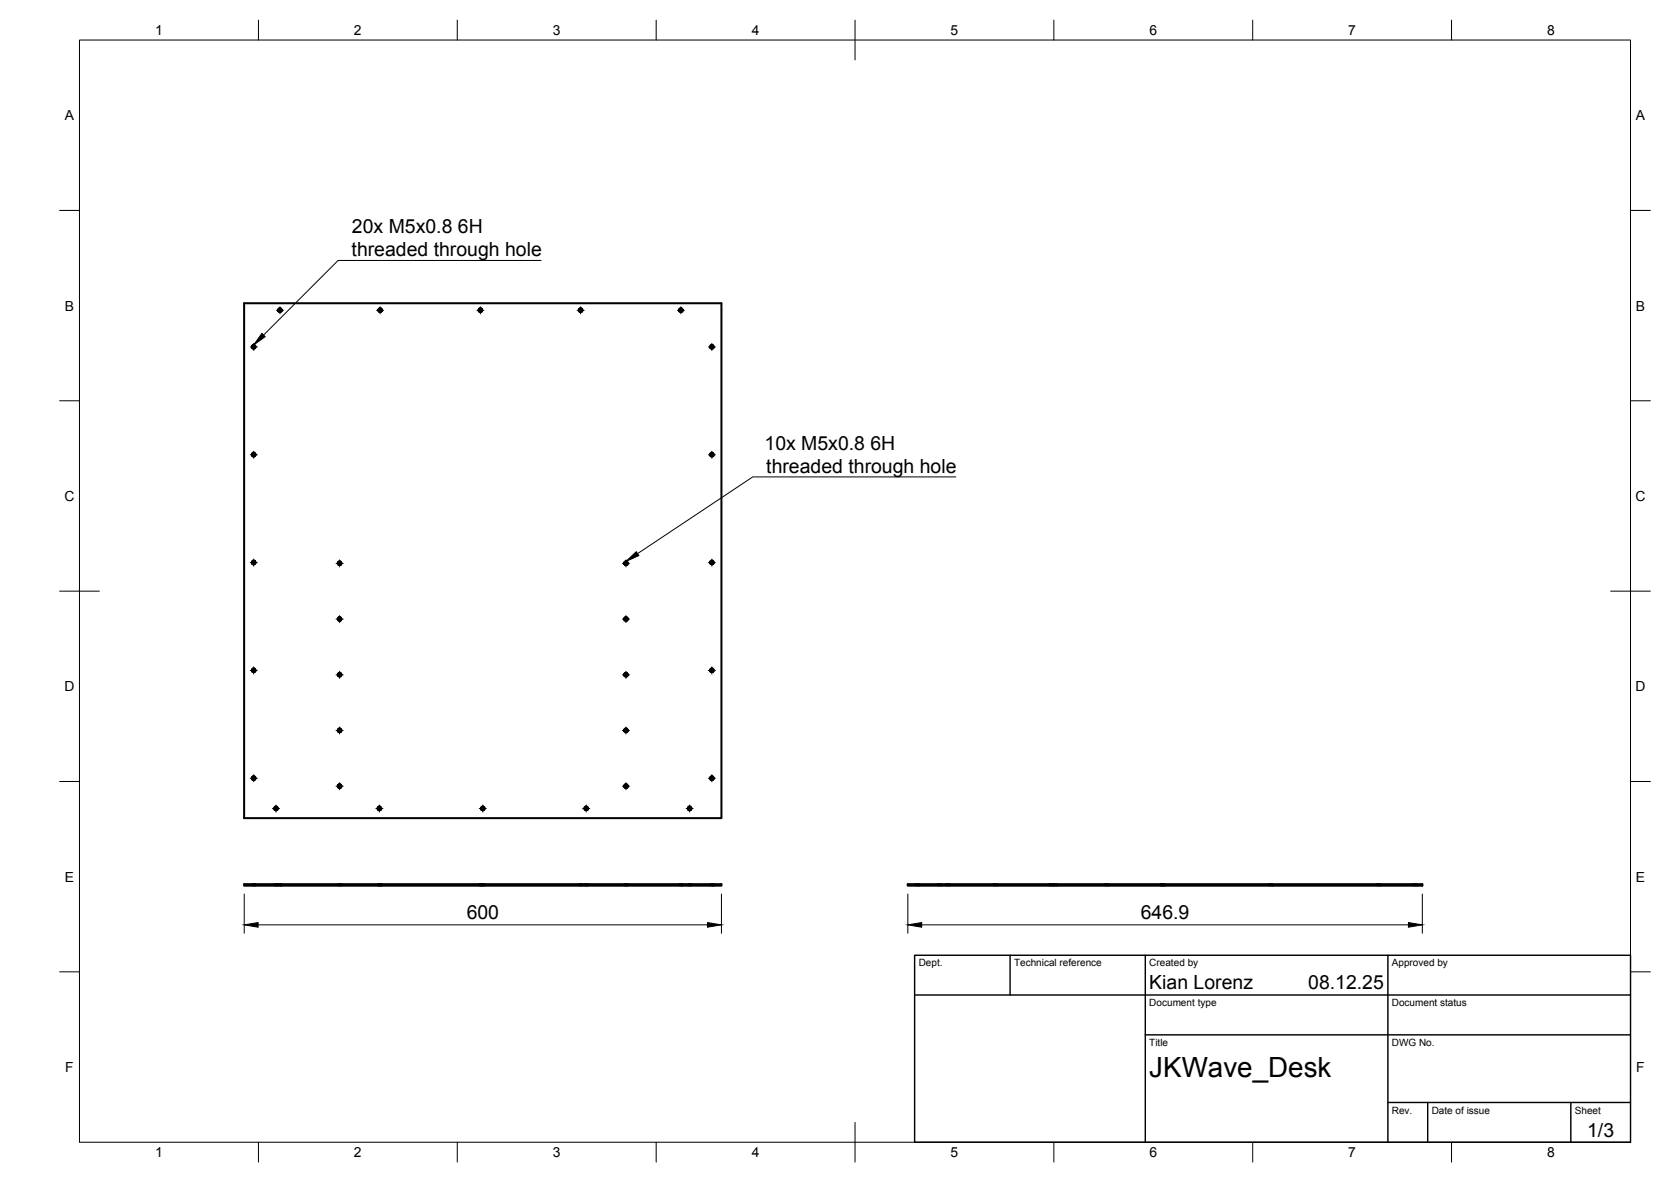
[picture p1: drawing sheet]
<svg xmlns="http://www.w3.org/2000/svg" width="420mm" height="297mm" viewBox="0 0 420 297" stroke-linecap="round" stroke-linejoin="round" font-family="sans-serif">
<!-- layer: Visible -->
<g fill="none" stroke="#000" stroke-width=".51">
<path d="M61.4 76.2h120v129.4h-120zM70.1 78.3l.3 .1 .3-.1M70.3 77.5a.45 .45 0 0 0-.2 .8 .43 .43 0 0 1 0-.6 .43 .43 0 0 1 .6 0 .43 .43 0 0 1 0 .6 .48 .48 0 0 0-.2-.8M70.3 77.5h.2M95.3 78.3l.3 .1 .3-.1M95.5 77.5a.45 .45 0 0 0-.2 .8 .42 .42 0 0 1 0-.6 .42 .42 0 0 1 .6 0 .42 .42 0 0 1 0 .6 .45 .45 0 0 0-.2-.8M95.5 77.5h.2M120.5 78.3l.3 .1 .3-.1M120.6 77.5a.48 .48 0 0 0-.1 .8 .43 .43 0 0 1 0-.6 .43 .43 0 0 1 .6 0 .43 .43 0 0 1 0 .6 .48 .48 0 0 0-.2-.8M120.7 77.5h.2M145.7 78.3l.3 .1 .3-.1M145.9 77.5a.45 .45 0 0 0-.2 .8 .43 .43 0 0 1 0-.6 .43 .43 0 0 1 .6 0 .43 .43 0 0 1 0 .6 .48 .48 0 0 0-.2-.8"/>
<path d="M145.9 77.5h.2M170.9 78.3l.3 .1 .3-.1M171.1 77.5a.45 .45 0 0 0-.2 .8 .42 .42 0 0 1 0-.6 .42 .42 0 0 1 .6 0 .42 .42 0 0 1 0 .6 .45 .45 0 0 0-.2-.8M171.1 77.5h.2M63.5 87.5l.3 .1 .3-.1M63.5 86.8a.46 .46 0 0 1 .6 0 .46 .46 0 0 1 0 .7 .43 .43 0 0 0 0-.6 .43 .43 0 0 0-.6 0 .43 .43 0 0 0 0 .6l-.2-.3zM178.7 87.5l.3 .1 .3-.1M178.9 86.7a.49 .49 0 0 0-.2 .8 .43 .43 0 0 1 0-.6 .43 .43 0 0 1 .6 0 .43 .43 0 0 1 0 .6M178.9 86.7a.48 .48 0 0 1 .5 .2 .48 .48 0 0 1-.1 .6M63.5 114.6l.3 .1 .3-.1M63.5 113.8a.46 .46 0 0 1 .6 .2 .46 .46 0 0 1 0 .6 .43 .43 0 0 0 0-.6 .43 .43 0 0 0-.6 0 .43 .43 0 0 0 0 .6l-.2-.4zM178.7 114.6l.3 .1 .3-.1"/>
<path d="M178.9 113.8a.48 .48 0 0 0-.2 .8 .43 .43 0 0 1 0-.6 .43 .43 0 0 1 .6 0 .43 .43 0 0 1 0 .6M178.9 113.8a.48 .48 0 0 1 .5 .2 .48 .48 0 0 1-.1 .6M63.5 141.7l.3 .1 .3-.1M63.5 141a.46 .46 0 0 1 .6 0 .46 .46 0 0 1 0 .7 .43 .43 0 0 0 0-.6 .43 .43 0 0 0-.6 0 .43 .43 0 0 0 0 .6l-.2-.3zM85.1 155.9l.3 .1 .3-.1M85.1 141.9l.3 .1 .3-.1M85.3 141.1a.45 .45 0 0 0-.2 .8 .42 .42 0 0 1 0-.6 .42 .42 0 0 1 .6 0 .42 .42 0 0 1 0 .6 .45 .45 0 0 0-.2-.8M85.3 141.1h.2M85.5 155.1a.46 .46 0 0 0-.5 .2 .46 .46 0 0 0 .1 .6 .41 .41 0 0 1 0-.6 .41 .41 0 0 1 .6 0 .41 .41 0 0 1 0 .6 .45 .45 0 0 0-.2-.8M157.1 155.2a.46 .46 0 0 1 .6 0 .46 .46 0 0 1 0 .7 .41 .41 0 0 0 0-.6 .41 .41 0 0 0-.6 0 .41 .41 0 0 0 0 .6l-.2-.4zM157.1 155.9l.3 .1 .3-.1M157.1 141.9l.3 .1 .3-.1"/>
<path d="M157.3 141.1a.45 .45 0 0 0-.2 .8 .42 .42 0 0 1 0-.6 .42 .42 0 0 1 .6 0 .42 .42 0 0 1 0 .6M157.3 141.1h.2M157.5 141.1a.45 .45 0 0 1 .2 .8M178.7 141.7l.3 .1 .3-.1M178.9 140.9a.49 .49 0 0 0-.2 .8 .43 .43 0 0 1 0-.6 .43 .43 0 0 1 .6 0 .43 .43 0 0 1 0 .6M178.9 140.9a.48 .48 0 0 1 .5 .2 .48 .48 0 0 1-.1 .6M63.5 168.8l.3 .1 .3-.1M63.6 168a.47 .47 0 0 0-.1 .8 .43 .43 0 0 1 0-.6 .43 .43 0 0 1 .6 0 .43 .43 0 0 1 0 .6 .47 .47 0 0 0-.2-.8M63.7 168h.2M85.1 169.9l.3 .1 .3-.1M85.5 169.1a.47 .47 0 0 0-.5 .2 .47 .47 0 0 0 .1 .6 .42 .42 0 0 1 0-.6 .42 .42 0 0 1 .6 0 .42 .42 0 0 1 0 .6 .45 .45 0 0 0-.2-.8M157.1 169.2a.46 .46 0 0 1 .6 0 .46 .46 0 0 1 0 .7 .42 .42 0 0 0 0-.6 .42 .42 0 0 0-.6 0 .42 .42 0 0 0 0 .6l-.2-.3z"/>
<path d="M157.1 169.9l.3 .1 .3-.1M178.7 168.8l.3 .1 .3-.1M178.9 168a.47 .47 0 0 0-.2 .8 .43 .43 0 0 1 0-.6 .43 .43 0 0 1 .6 0 .43 .43 0 0 1 0 .6M178.9 168h.3M179.1 168a.47 .47 0 0 1 .2 .8M63.5 195.9l.3 .1 .3-.1M63.6 195.1a.48 .48 0 0 0-.1 .8 .43 .43 0 0 1 0-.6 .43 .43 0 0 1 .6 0 .43 .43 0 0 1 0 .6 .48 .48 0 0 0-.2-.8M63.7 195.1h.2M85.1 183.9l.3 .1 .3-.1M85.1 197.9l.3 .1 .3-.1M85.3 197.1a.45 .45 0 0 0-.2 .8 .42 .42 0 0 1 0-.6 .42 .42 0 0 1 .6 0 .42 .42 0 0 1 0 .6 .45 .45 0 0 0-.2-.8M85.3 183.1a.45 .45 0 0 0-.2 .8 .42 .42 0 0 1 0-.6 .42 .42 0 0 1 .6 0 .42 .42 0 0 1 0 .6 .45 .45 0 0 0-.2-.8"/>
<path d="M85.3 197.1h.2M85.3 183.1h.2M157.1 183.9l.3 .1 .3-.1M157.1 197.9l.3 .1 .3-.1M157.3 183.1a.45 .45 0 0 0-.2 .8 .42 .42 0 0 1 0-.6 .42 .42 0 0 1 .6 0 .42 .42 0 0 1 0 .6M157.3 197.1a.45 .45 0 0 0-.2 .8 .42 .42 0 0 1 0-.6 .42 .42 0 0 1 .6 0 .42 .42 0 0 1 0 .6M157.3 183.1h.2M157.3 197.1h.2M157.5 183.1a.45 .45 0 0 1 .2 .8M157.5 197.1a.45 .45 0 0 1 .2 .8M178.7 195.9l.3 .1 .3-.1M178.9 195.1a.48 .48 0 0 0-.2 .8 .43 .43 0 0 1 0-.6 .43 .43 0 0 1 .6 0 .43 .43 0 0 1 0 .6"/>
<path d="M178.9 195.1h.3M179.1 195.1a.48 .48 0 0 1 .2 .8M69.1 203.5l.3 .1 .3-.1M69.1 203.5a.46 .46 0 0 1 0-.7 .46 .46 0 0 1 .6 0 .46 .46 0 0 1 0 .7M69.1 203.5a.41 .41 0 0 1 0-.6 .41 .41 0 0 1 .6 0 .41 .41 0 0 1 0 .6M95.1 203.5l.3 .1 .3-.1M95.2 202.7a.48 .48 0 0 0-.1 .8 .42 .42 0 0 1 0-.6 .42 .42 0 0 1 .6 0 .42 .42 0 0 1 0 .6M95.3 202.7a.47 .47 0 0 1 .5 .2 .47 .47 0 0 1-.1 .6M121.1 202.8a.46 .46 0 0 1 .6 0 .46 .46 0 0 1 0 .7 .41 .41 0 0 0 0-.6 .41 .41 0 0 0-.6 0 .41 .41 0 0 0 0 .6l-.2-.4zM121.1 203.5l.3 .1 .3-.1M147.1 203.5l.3 .1 .3-.1M147.1 203.5a.46 .46 0 0 1 0-.7 .46 .46 0 0 1 .6 0 .46 .46 0 0 1 0 .7"/>
<path d="M147.1 203.5a.42 .42 0 0 1 0-.6 .42 .42 0 0 1 .6 0 .42 .42 0 0 1 0 .6M173.1 203.5l.3 .1 .3-.1M173.1 203.5a.41 .41 0 0 1 0-.6 .41 .41 0 0 1 .6 0 .41 .41 0 0 1 0 .6M173.5 202.7a.45 .45 0 0 1 .2 .8M173.5 202.7a.46 .46 0 0 0-.5 .2 .46 .46 0 0 0 .1 .6M61.4 222.2h120v.4h-120zM228.2 222.2h129.4v.4h-129.4z"/>
</g>
<!-- layer: Hidden -->
<g fill="none" stroke="#000" stroke-width=".25">
<path d="M70.1 77.7l-.2 .5 .4 .3M70.3 77.5l-.4 .5 .4 .5 .6-.3-.1-.4-.3-.3M70.7 77.7l.1 .4-.3 .4M95.3 77.7l-.2 .4 .4 .4M95.5 77.5l-.3 .2-.1 .4 .4 .4 .4-.1 .2-.3-.1-.4-.3-.2M95.9 77.7l.1 .5-.3 .3M120.5 77.7l-.2 .4 .3 .4M120.6 77.5l-.3 .5 .4 .5 .4-.1 .2-.2-.1-.5-.3-.2M121.1 77.7l.1 .4-.3 .4M145.7 77.7l-.2 .5 .4 .3M145.9 77.5l-.4 .5 .4 .5 .6-.3v-.4l-.4-.3M146.3 77.7l.2 .4-.4 .4"/>
<path d="M170.9 77.7l-.2 .4 .4 .4M171.1 77.5l-.3 .2-.1 .4 .4 .4 .4-.1 .2-.3-.1-.4-.3-.2M171.5 77.7l.2 .4-.4 .4M63.5 86.9l-.2 .4 .3 .4M63.9 86.7l.4 .5-.4 .5-.4-.1-.2-.3 .1-.4 .2-.2M64.1 86.9l.1 .4-.3 .4M178.7 86.9l-.2 .4 .4 .4M179.1 86.7l.4 .5-.4 .5-.4-.1-.2-.4 .4-.5M179.3 86.9l.1 .5-.3 .3M63.5 114l-.2 .4 .3 .4M63.6 113.8l-.3 .5 .3 .5 .7-.3v-.4l-.4-.3M64.1 114l.1 .4-.3 .4"/>
<path d="M178.7 114l-.2 .4 .4 .4M178.9 113.8l-.4 .5 .4 .5 .6-.3v-.4l-.4-.3M179.3 114l.2 .4-.4 .4M63.5 141.1l-.2 .4 .3 .4M63.6 140.9l-.2 .2-.1 .4 .4 .4 .4-.1 .2-.4-.4-.5M64.1 141.1l.1 .4-.3 .4M85.1 155.3l-.2 .5 .4 .3M85.1 141.3l-.2 .5 .4 .3M85.3 155.1l-.3 .2-.1 .4 .4 .4 .6-.4-.1-.4-.3-.2M85.3 141.1l-.3 .2-.1 .4 .4 .4 .4-.1 .2-.3-.1-.4-.3-.2M85.7 155.3l.2 .4-.4 .4M85.7 141.3l.2 .4-.4 .4"/>
<path d="M157.1 155.3l-.2 .4 .4 .4M157.1 141.3l-.2 .4 .4 .4M157.3 141.1l-.3 .2-.1 .4 .4 .4 .4-.1 .2-.3-.1-.4-.3-.2M157.3 155.1l-.3 .2-.1 .4 .5 .4 .5-.4-.1-.4-.3-.2M157.7 155.3l.1 .5-.3 .3M157.7 141.3l.1 .5-.3 .3M178.7 141.1l-.2 .4 .4 .4M178.9 140.9l-.4 .5 .4 .5 .4-.1 .2-.4-.4-.5M179.3 141.1l.2 .4-.4 .4M63.5 168.2l-.2 .4 .3 .4M63.6 168l-.3 .6 .4 .4 .4-.1 .2-.4-.4-.5M64.1 168.2l.1 .4-.3 .4"/>
<path d="M85.1 169.3l-.2 .5 .4 .3M85.3 169.1l-.4 .2v.4l.4 .4 .4-.1 .2-.3-.1-.4-.3-.2M85.7 169.3l.2 .4-.4 .4M157.1 169.3l-.2 .4 .4 .4M157.3 169.1l-.3 .2-.1 .4 .4 .4 .4-.1 .2-.3-.1-.4-.3-.2M157.7 169.3l.1 .5-.3 .3M178.7 168.2l-.2 .4 .4 .4M178.9 168l-.4 .5 .4 .5 .4-.1 .2-.4-.4-.5M179.3 168.2l.1 .5-.3 .3M63.5 195.3l-.2 .4 .3 .4M63.6 195.1l-.2 .2-.1 .4 .4 .4 .4-.1 .2-.4-.4-.5M64.1 195.3l.1 .4-.3 .4"/>
<path d="M85.1 197.3l-.2 .5 .4 .3M85.1 183.3l-.2 .5 .4 .3M85.3 197.1l-.4 .2v.4l.4 .4h.3l.3-.4-.1-.4-.3-.2M85.3 183.1l-.3 .2-.1 .4 .4 .4 .6-.4-.1-.4-.3-.2M85.7 197.3l.1 .5-.3 .3M85.7 183.3l.2 .4-.4 .4M157.1 183.3l-.2 .4 .4 .4M157.1 197.3l-.1 .5 .3 .3M157.3 183.1l-.3 .2-.1 .4 .5 .4 .5-.4-.1-.4-.3-.2M157.3 197.1l-.3 .2-.1 .4 .4 .4 .3-.1 .3-.3-.1-.4-.3-.2M157.7 183.3l.1 .5-.3 .3M157.7 197.3l.1 .5-.3 .3"/>
<path d="M178.7 195.3l-.2 .4 .4 .4M178.9 195.1l-.4 .5 .4 .5 .4-.1 .2-.4-.4-.5M179.3 195.3l.1 .5-.3 .3M69.1 202.9l-.2 .5 .4 .3M69.3 202.7l-.3 .2-.1 .4 .4 .4 .6-.4-.1-.4-.3-.2M69.7 202.9l.1 .4-.3 .4M95.1 202.9l-.2 .4 .3 .4M95.2 202.7l-.3 .5 .4 .5 .4-.1 .2-.4-.4-.5M95.7 202.9l.1 .4-.3 .4M121.1 202.9l-.2 .4 .4 .4M121.3 202.7l-.3 .2-.1 .4 .4 .4 .6-.4-.1-.4-.3-.2M121.7 202.9l.2 .4-.4 .4"/>
<path d="M147.1 202.9l-.2 .4 .4 .4M147.3 202.7l-.3 .2-.1 .4 .4 .4 .4-.1 .2-.4-.4-.5M147.7 202.9l.1 .4-.3 .4M173.1 202.9l-.2 .4 .4 .4M173.3 202.7l-.3 .2-.1 .4 .5 .4 .3-.1 .2-.3-.1-.4-.3-.2M173.7 202.9l.1 .5-.3 .3M63.3 222.5v.1M63.3 222.4v.1M63.3 222.5h1l-.7 .1M63.3 222.2h.1M63.4 222.2h.1M63.4 222.2l-.1 .2"/>
<path d="M63.5 222.2h.1M63.5 222.4l-.2 .1 1 .1h-.4M63.6 222.5l-.1 .1M63.6 222.3l-.2 .1h.8l-.8 .1 .7 .1M63.6 222.2h.7l-1 .1 .6 .1M63.9 222.2h.4l-1 .1 .9 .1M64.1 222.2h-.7l.8 .1-.8 .1h.2M64.2 222.3l.1 .1M64.2 222.5h.1M64.2 222.4v.1M64.2 222.2v.1M64.3 222.4h.1"/>
<path d="M64.3 222.5v.1M64.3 222.6h-.1M64.3 222.4h-.1M68.9 222.5v.1M68.9 222.4v.1M68.9 222.5h1l-.6 .1M68.9 222.2h.1M69 222.2l-.1 .2M69 222.2h.1M69.1 222.2h.1M69.1 222.4l-.2 .1 1 .1h-.4M69.2 222.5l-.1 .1"/>
<path d="M69.2 222.3l-.2 .1h.8l-.8 .1 .7 .1M69.3 222.2h.6l-1 .1 .6 .1M69.5 222.2h.4l-1 .1 .9 .1M69.7 222.2h-.7l.8 .1-.8 .1h.2M69.8 222.5h.1M69.8 222.4v.1M69.8 222.2l.1 .2M69.9 222.4v.1M69.9 222.5l.1 .1M69.9 222.4h.1M69.9 222.5v.1M69.9 222.6h-.1"/>
<path d="M69.9 222.4h-.1M69.9 222.5h1l-.6 .1M69.9 222.2h.1M69.9 222.6h.1M70 222.2l-.1 .2M70.1 222.2h.1M70.1 222.4l-.2 .1 1 .1h-.4M70.2 222.5l-.1 .1M70.2 222.3l-.2 .1h.8l-.8 .1 .7 .1M70.3 222.2h.6l-1 .1 .6 .1M70.5 222.2h.4l-1 .1 .9 .1M70.7 222.2h-.7l.8 .1-.8 .1h.2"/>
<path d="M70.8 222.3l.1 .1M70.8 222.5h.1M70.8 222.4v.1M70.8 222.2v.1M70.9 222.4h.1M70.9 222.5v.1M70.9 222.6h-.1M70.9 222.4h-.1M84.9 222.4v.1M84.9 222.5v.1M84.9 222.2h.1M85 222.2l-.1 .2"/>
<path d="M85 222.2h.1M85.1 222.2h.1M85.2 222.5l-.1 .1M85.2 222.3l-.2 .1h.8l-.8 .1 .7 .1M85.3 222.2h.6l-1 .1M85.5 222.2h.4l-1 .1h.2M85.5 222.4l-.6 .1 1 .1h-.6M85.7 222.2h-.7l.8 .1-.8 .1h.2M85.8 222.4l-.9 .1 1 .1h-.4M85.8 222.5h.1M85.8 222.4v.1M85.9 222.4h.1"/>
<path d="M85.9 222.2h.1M85.9 222.5v.1M85.9 222.2v.2M85.9 222.4h-.1M85.9 222.6h.1M94.9 222.5v.1M94.9 222.4v.1M94.9 222.5h1l-.7 .1M94.9 222.2h.1M95 222.2l-.1 .2M95 222.2h.1M95.1 222.2h.8l-1 .1 .6 .1"/>
<path d="M95.1 222.5v.1M95.1 222.4v.1M95.1 222.5h1l-.6 .1M95.1 222.4l-.2 .1 1 .1h-.4M95.1 222.2h.1M95.2 222.2l-.1 .2M95.2 222.2h.1M95.2 222.5l-.1 .1M95.2 222.3l-.2 .1h.8l-.8 .1 1.1 .1-1-.1 .2-.1M95.3 222.2h.1M95.4 222.5l-.1 .1M95.4 222.3l-.2 .1h.8l-.8 .1 .7 .1"/>
<path d="M95.5 222.2h.6l-1 .1 .6 .1M95.5 222.2h.4l-1 .1 .9 .1M95.8 222.3l.1 .1M95.8 222.5h.1M95.8 222.4v.1M95.8 222.2h.1M95.9 222.2h-.7l.8 .1-.8 .1h.2M95.9 222.4h.1M95.9 222.5v.1M95.9 222.6h-.1M95.9 222.4h-.1M95.9 222.2l-.1 .1"/>
<path d="M96 222.4l-.9-.1 1-.1h-1.1l.8 .1-.8 .1h.2M96 222.3l.1 .1M96 222.5h.1M96 222.4v.1M96.1 222.2l-.1 .1M96.1 222.4h.1M96.1 222.5v.1M96.1 222.6h.1M96.1 222.4h-.1M120.3 222.3h.1M120.3 222.4v.1M120.3 222.5v.1"/>
<path d="M120.3 222.3v.1M120.3 222.5h1l-.7 .1M120.3 222.2h.1M120.4 222.2l-.1 .1M120.4 222.2h.1M120.5 222.2h.8l-1 .1 .6 .1M120.5 222.4l-.2 .1 1 .1h-.4M120.6 222.5l-.1 .1M120.6 222.3l-.2 .1h.8l-.8 .1 .7 .1M120.9 222.4v.1M120.9 222.5l.1 .1M120.9 222.5h1l-.6 .1"/>
<path d="M120.9 222.2h.4l-1 .1 .9 .1M120.9 222.2h.1M120.9 222.6h.1M121 222.2v.2M121 222.4h-.1M121.1 222.2h.1M121.1 222.4l-.2 .1 1 .1h-.4M121.1 222.2h-.7l.8 .1-.8 .1h.2M121.2 222.5l-.1 .1M121.2 222.3l.7-.1-1 .1 .6 .1M121.2 222.3l.1 .1M121.2 222.5h.1"/>
<path d="M121.2 222.4v.1M121.2 222.3l-.2 .1h.8l-.8 .1 .7 .1M121.3 222.4h.1M121.3 222.5v.1M121.3 222.4h-.1M121.5 222.2h.4l-1 .1 .9 .1M121.7 222.2h-.7l.8 .1-.8 .1h.2M121.8 222.5h.1M121.8 222.4v.1M121.9 222.2h.1M121.9 222.4h.1M121.9 222.5v.1"/>
<path d="M121.9 222.2v.2M121.9 222.6h.1M121.9 222.4h-.1M145.5 222.5v.1M145.5 222.4v.1M145.5 222.5h1l-.6 .1M145.5 222.2h.1M145.6 222.2l-.1 .2M145.6 222.2h.1M145.7 222.2h.8l-1 .1 .6 .1M145.7 222.4l-.2 .1 1 .1h-.4M145.8 222.5l-.1 .1"/>
<path d="M145.8 222.3l-.2 .1h.8l-.8 .1 .7 .1M146.1 222.2h.4l-1 .1 .9 .1M146.3 222.2h-.7l.8 .1-.8 .1h.2M146.4 222.3v.1M146.4 222.5l.1 .1M146.4 222.4v.1M146.5 222.2h.1M146.5 222.2l-.1 .1M146.5 222.4h.1M146.5 222.5v.1M146.9 222.4v.1M146.9 222.5l.1 .1"/>
<path d="M146.9 222.5h1l-.6 .1M146.9 222.2h.1M146.9 222.6h.1M147 222.2l-.1 .2M147.1 222.2h.1M147.1 222.4l-.2 .1 1 .1h-.4M147.2 222.5l-.1 .1M147.2 222.3l-.2 .1h.8l-.8 .1 .7 .1M147.3 222.2h.6l-1 .1 .6 .1M147.5 222.2h.4l-1 .1 .9 .1M147.7 222.2h-.7l.8 .1-.8 .1h.2M147.8 222.3l.1 .1"/>
<path d="M147.8 222.5h.1M147.8 222.4v.1M147.8 222.2v.1M147.9 222.4h.1M147.9 222.5v.1M147.9 222.6h-.1M147.9 222.4h-.1M156.9 222.5v.1M156.9 222.3v.1M156.9 222.4v.1M156.9 222.2h.1M157 222.2l-.1 .1"/>
<path d="M157 222.2h.1M157.1 222.2h.1M157.2 222.5l-.1 .1M157.2 222.3l-.2 .1h.8l-.8 .1 .7 .1M157.3 222.2h.6l-1 .1M157.5 222.2h.4l-1 .1h.2M157.5 222.4h-.6l1 .1-.6 .1M157.7 222.2h-.7l.8 .1-.8 .1h.2M157.8 222.4l-.9 .1 1 .1h-.4M157.8 222.5h.1M157.8 222.4v.1M157.9 222.2h.1"/>
<path d="M157.9 222.4h.1M157.9 222.5v.1M157.9 222.2v.2M157.9 222.4h-.1M157.9 222.6h.1M170.7 222.5v.1M170.7 222.4v.1M170.7 222.5h1l-.6 .1M170.7 222.2h.1M170.8 222.2l-.1 .2M170.8 222.2h.1M170.9 222.2h.1"/>
<path d="M170.9 222.4l-.2 .1 1 .1h-.4M171 222.5l-.1 .1M171 222.3l-.2 .1h.8l-.8 .1 .7 .1M171.1 222.2h.6l-1 .1 .6 .1M171.3 222.2h.4l-1 .1 .9 .1M171.5 222.2h-.7l.8 .1-.8 .1h.2M171.6 222.5h.1M171.6 222.4v.1M171.7 222.2v.2M171.7 222.4h.1M171.7 222.5v.1M171.7 222.6h.1"/>
<path d="M171.7 222.4h-.1M172.9 222.5v.1M172.9 222.4v.1M172.9 222.5h1l-.6 .1M172.9 222.2h.1M173 222.2l-.1 .2M173 222.2h.1M173.1 222.2h.1M173.1 222.4l-.2 .1 1 .1h-.4M173.2 222.5l-.1 .1M173.2 222.3l-.2 .1h.8l-.8 .1 .7 .1M173.3 222.2h.6l-1 .1 .6 .1"/>
<path d="M173.5 222.2h.4l-1 .1 .9 .1M173.7 222.2h-.7l.8 .1-.8 .1h.2M173.8 222.3l.1 .1M173.8 222.5h.1M173.8 222.4v.1M173.9 222.2l-.1 .1M173.9 222.4h.1M173.9 222.5v.1M173.9 222.6h.1M173.9 222.4h-.1M178.5 222.5v.1M178.5 222.4v.1"/>
<path d="M178.5 222.5h1l-.6 .1M178.5 222.2h.1M178.6 222.2h.1M178.6 222.2l-.1 .2M178.7 222.2h.8l-1 .1 .6 .1M178.7 222.4l-.2 .1 1 .1h-.4M178.8 222.5l-.1 .1M178.8 222.3l-.2 .1h.8l-.8 .1 .7 .1M179.1 222.2h.4l-1 .1 .9 .1M179.3 222.2h-.7l.8 .1-.8 .1h.2M179.4 222.3l.1 .1M179.4 222.5h.1"/>
<path d="M179.4 222.4v.1M179.5 222.2h.1M179.5 222.4h.1M179.5 222.2l-.1 .1M179.5 222.6h.1M179.5 222.4h-.1M179.5 222.5v.1M230.1 222.3h.1M230.1 222.2h.1M230.1 222.4h.1M230.1 222.2l1.1 .1h-1.1l.3 .1M230.2 222.2v.1"/>
<path d="M230.2 222.4h.1M230.2 222.6h.1M230.2 222.3h-.1M230.6 222.2h.5l-.9 .1 .9 .1-1 .1 .1 .1M230.7 222.4l-.6 .1 1 .1M230.8 222.5h-.7l1 .1M231.1 222.3l-.9 .1 .9 .1-.9 .1h.5M231.1 222.2l.1 .1M231.1 222.4h.1M231.1 222.2h.1M231.1 222.3v.1M231.2 222.6h.1"/>
<path d="M231.2 222.4h.1M231.2 222.3h.1M231.2 222.4v.2M231.2 222.3h-.1M235.7 222.2h.1M235.7 222.3h.1M235.7 222.4l.1 .2M235.7 222.2v.1M235.8 222.2l.9 .1h-.6M235.8 222.2l.9 .1h-.5M236.2 222.2h.5l-.9 .1 .9 .1h-.9M236.5 222.4h.2l-1 .1 1 .1"/>
<path d="M236.6 222.3l-.8 .1 .9 .1-.9 .1h.5M236.7 222.2v.1M236.7 222.4h.1M236.7 222.2h.1M236.7 222.3v.1M236.7 222.6h.1M236.7 222.3h.1M236.7 222.4v.2M237.7 222.3h.1M237.7 222.2h.1M237.7 222.2v.1M237.7 222.4h.1"/>
<path d="M237.7 222.2l1.1 .1h-1.1l.3 .1M237.8 222.4v.2M238.2 222.2h.5l-.9 .1 .9 .1h-.9M238.3 222.4l-.6 .1 1 .1M238.4 222.5h-.7l1 .1M238.7 222.3l-.9 .1 .9 .1-.9 .1h.5M238.7 222.2l.1 .1M238.7 222.4h.1M238.7 222.2h.1M238.7 222.3v.1M238.8 222.6h.1M238.8 222.4h.1"/>
<path d="M238.8 222.3h.1M238.8 222.4v.2M238.8 222.3h-.1M249.7 222.5l1.1 .1-1.1-.1 1.1-.1h-.3h.3zM249.7 222.2h.1M249.7 222.3h.1M249.7 222.4h.1M249.7 222.2v.1M249.7 222.2l1.1 .1h-.7M249.7 222.2l1.1 .1h-.6M249.8 222.4v.2M250.2 222.2h.5l-.9 .1 .9 .1h-.9"/>
<path d="M250.7 222.3l-.9 .1 .9 .1-.9 .1h.5M250.7 222.2l.1 .1M250.7 222.4h.1M250.7 222.2h.1M250.7 222.3v.1M250.8 222.4h.1M250.8 222.6h.1M250.8 222.3h.1M250.8 222.3h-.1M250.8 222.4v.2M263.7 222.2h.1M263.7 222.3h.1"/>
<path d="M263.7 222.4h.1M263.7 222.2v.1M263.8 222.2l1 .1h-.7M263.8 222.2l1 .1h-.6M263.8 222.4v.2M264.2 222.2h.5l-.9 .1 .9 .1h-.9M264.5 222.4h.3l-1.1 .1 1.1 .1-1.1-.1 1.1-.1h-.3M264.6 222.3l-.8 .1 .9 .1-.9 .1h.5M264.7 222.2l.1 .1M264.7 222.4h.1M264.7 222.2h.1M264.7 222.3v.1"/>
<path d="M264.8 222.4h.1M264.8 222.6h.1M264.8 222.3h.1M264.8 222.3h-.1M264.8 222.4v.2M264.8 222.5l1.1 .1zM264.8 222.2h.1M264.8 222.2v.1M264.8 222.4l.1 .2M264.9 222.2l1 .1h-1.1l.3 .1M265.3 222.2h.5l-.9 .1 .9 .1h-.9M265.7 222.3l-.8 .1 .9 .1-.9 .1h.5"/>
<path d="M265.8 222.2l.1 .1M265.8 222.4h.1M265.8 222.2h.1M265.8 222.3v.1M265.9 222.6h.1M265.9 222.4h.1M265.9 222.3h.1M265.9 222.4v.2M265.9 222.3h-.1M277.7 222.2h.1M277.7 222.3h.1M277.7 222.4h.1"/>
<path d="M277.7 222.2v.1M277.8 222.4v.2M278.1 222.3h.7l-1.1-.1 1.1 .1h-.6M278.2 222.2h.5l-.9 .1 .9 .1h-.9M278.5 222.4h.3l-1.1 .1 1.1 .1-1.1-.1 1.1-.1h-.3M278.7 222.3l-.9 .1 .9 .1-.9 .1h.5M278.7 222.2l.1 .1M278.7 222.4h.1M278.7 222.2h.1M278.7 222.3v.1M278.8 222.4h.1M278.8 222.6h.1"/>
<path d="M278.8 222.3h.1M278.8 222.3h-.1M278.8 222.4v.2M291.7 222.2h.1M291.7 222.3h.1M291.7 222.4l.1 .2M291.7 222.2v.1M291.8 222.2l1 .1h-.7M291.8 222.2l1 .1-.8 .1 1-.1-1-.1M291.9 222.5l1 .1zM291.9 222.3h.1M291.9 222.2h.1"/>
<path d="M291.9 222.4l.1 .2M291.9 222.2v.1M292 222.2l.9 .1h-1l.3 .1M292 222.6h.1M292.2 222.2h.5l-.9 .1 .9 .1h-.9M292.3 222.6h-.3M292.4 222.2h.5l-.9 .1 .9 .1h-.9M292.5 222.4h.3l-1.1 .1 1 .1M292.7 222.3l-.9 .1 .9 .1-.9 .1h.2M292.7 222.2l.1 .1M292.7 222.4h.1M292.7 222.2h.1"/>
<path d="M292.7 222.3v.1M292.8 222.4h.1M292.8 222.6h.1M292.8 222.3h.1M292.8 222.3h-.1M292.8 222.4v.2M292.8 222.3l-.8 .1 .9 .1-.9 .1h.5M292.9 222.2v.1M292.9 222.4v.2M292.9 222.2h.1M292.9 222.3v.1M293 222.6h.1"/>
<path d="M293 222.4h.1M293 222.3h.1M319 222.5l1.1 .1zM319 222.2l1.1 .1h-1.1l.3 .1M319 222.3h.1M319 222.2h.1M319 222.2v.1M319 222.4h.1M319.1 222.4v.2M319.5 222.2h.5l-.9 .1 .9 .1h-.8M320 222.3l-.9 .1 .9 .1-.9 .1h.5M320 222.2l.1 .1"/>
<path d="M320 222.4h.1M320 222.2h.1M320 222.3v.1M320.1 222.6h.1M320.1 222.4h.1M320.1 222.3h.1M320.1 222.4v.2M320.1 222.3h-.1M346.1 222.3h.1M346.1 222.2h.1M346.1 222.2v.1M346.1 222.4h.1"/>
<path d="M346.2 222.4v.2M346.4 222.4l-.3-.1h1.1l-1.1-.1 1.1 .1h-1.1l.3 .1M346.6 222.2h.5l-.9 .1 .9 .1h-.9M346.7 222.4l-.6 .1 1.1 .1M346.8 222.5h-.7l1.1 .1M347 222.3l-.8 .1 .9 .1-.9 .1h.5M347.1 222.2l.1 .1M347.1 222.4h.1M347.1 222.2h.1M347.1 222.3v.1M347.2 222.6h.1M347.2 222.4h.1"/>
<path d="M347.2 222.3h.1M347.2 222.4v.2M347.2 222.3h-.1M355.3 222.2l1.1 .1h-1.1l.3 .1M355.3 222.3h.1M355.3 222.2h.1M355.3 222.4l.1 .2M355.3 222.2v.1M355.8 222.2h.5l-.9 .1 .9 .1h-.8M355.9 222.4l-.6 .1 1 .1M356 222.5h-.7l1 .1M356.3 222.3l-.9 .1 .9 .1-.9 .1h.5"/>
<path d="M356.3 222.2l.1 .1M356.3 222.4h.1M356.3 222.2h.1M356.3 222.3v.1M356.4 222.6h.1M356.4 222.4h.1M356.4 222.3h.1M356.4 222.4v.2M356.4 222.3h-.1"/>
</g>
<!-- layer: BORDER -->
<g fill="none" stroke="#000" stroke-width=".25">
<path d="M20 10.1h390v276.9h-390zM65 5.1v5M115 5.1v5M165 5.1v5M215 5.1v10M265 5.1v5M315 5.1v5M365 5.1v5M15 52.9h5M410 52.9h5M15 100.7h5M410 100.7h5"/>
<path d="M15 148.6h10M405 148.6h10M15 196.4h5M410 196.4h5M15 244.2h5M410 244.2h5M65 287v5M115 287v5M165 287v5M215 282.1v9.9M265 287v5M315 287v5"/>
<path d="M365 287v5"/>
</g>
<!-- layer: TITLEBLOCK -->
<path d="M230 240.1h180v46.9h-180zM230 250h180M254 240.1v9.9M288 240.1v46.9M349 240.1v46.9M288 260.1h122M349 277.1h61M359 277.1v9.9M395 277.1v9.9" fill="none" stroke="#000" stroke-width=".36"/>
<!-- layer: Smart Centers -->
<g fill="none" stroke="#000" stroke-width=".25">
<path d="M69.5 78h1.8M70.4 77.1v1.8M94.7 78h1.8M95.6 77.1v1.8M119.9 78h1.8M120.8 77.1v1.8M145.1 78h1.8M146 77.1v1.8M170.3 78h1.8M171.2 77.1v1.8M62.9 87.2h1.8M63.8 86.3v1.8"/>
<path d="M178.1 87.2h1.8M179 86.3v1.8M62.9 114.3h1.8M63.8 113.4v1.8M178.1 114.3h1.8M179 113.4v1.8M62.9 141.4h1.8M63.8 140.5v1.8M84.5 155.6h1.8M84.5 141.6h1.8M85.4 140.7v1.8M85.4 154.7v1.8"/>
<path d="M156.5 155.6h1.8M156.5 141.6h1.8M157.4 140.7v1.8M157.4 154.7v1.8M178.1 141.4h1.8M179 140.5v1.8M62.9 168.5h1.8M63.8 167.6v1.8M84.5 169.6h1.8M85.4 168.7v1.8M156.5 169.6h1.8M157.4 168.7v1.8"/>
<path d="M178.1 168.5h1.8M179 167.6v1.8M62.9 195.6h1.8M63.8 194.7v1.8M84.5 183.6h1.8M84.5 197.6h1.8M85.4 182.7v1.8M85.4 196.7v1.8M156.5 183.6h1.8M156.5 197.6h1.8M157.4 182.7v1.8M157.4 196.7v1.8"/>
<path d="M178.1 195.6h1.8M179 194.7v1.8M68.5 203.2h1.8M69.4 202.3v1.8M94.5 203.2h1.8M95.4 202.3v1.8M120.5 203.2h1.8M121.4 202.3v1.8M146.5 203.2h1.8M147.4 202.3v1.8M172.5 203.2h1.8M173.4 202.3v1.8"/>
</g>
<!-- layer: FD_Dimensions -->
<path d="M61.4 224.7v9.8M64.9 232.4h113M181.4 224.7v9.8M228.3 224.7v9.8M231.8 232.4h122.3M357.6 224.7v9.8" fill="none" stroke="#000" stroke-width=".25"/>
<path d="M61.4 232.4l3.5-.6v1.2zM177.9 231.8l3.5 .6-3.5 .6zM228.3 232.4l3.5-.6v1.2zM354.1 231.8l3.5 .6-3.5 .6z" fill="#000" stroke="#000" stroke-width=".25"/>
<!-- layer: Hole Notes -->
<path d="M65.8 83.8l.9 .8-2.9 2.1zM157.4 141.1l2.6-2.5 .6 1z" fill="#000" stroke="#000" stroke-width=".25"/>
<path d="M136.1 65.5h-51.1l-18.7 18.7M240.3 119.9h-51l-29 19.2" fill="none" stroke="#000" stroke-width=".25"/>
<text font-size="7" x="289" y="270.6">JKWave_Desk</text>
<g font-size="4.9">
<text x="88.5" y="58.6">20x M5x0.8</text>
<text x="115.1" y="58.6">6H</text>
<text x="88.4" y="64.4">threaded through hole</text>
<text x="192.2" y="113">10x M5x0.8</text>
<text x="218.9" y="113">6H</text>
<text x="192.7" y="118.8">threaded through hole</text>
<text x="117.3" y="231">600</text>
<text x="286.9" y="231">646.9</text>
<text x="289" y="248.5">Kian Lorenz</text>
<text x="329" y="248.5">08.12.25</text>
<text x="399.1" y="285.7">1/3</text>
</g>
<g font-size="3.5">
<text x="39" y="8.8">1</text>
<text x="89" y="8.8">2</text>
<text x="139" y="8.8">3</text>
<text x="189" y="8.8">4</text>
<text x="239" y="8.8">5</text>
<text x="289" y="8.8">6</text>
<text x="339" y="8.8">7</text>
<text x="389" y="8.8">8</text>
<text x="16.3" y="30.2">A</text>
<text x="411.3" y="30.2">A</text>
<text x="16.3" y="78">B</text>
<text x="411.3" y="78">B</text>
<text x="16.2" y="125.9">C</text>
<text x="411.2" y="125.9">C</text>
<text x="16.2" y="173.7">D</text>
<text x="411.2" y="173.7">D</text>
<text x="16.3" y="221.6">E</text>
<text x="411.3" y="221.6">E</text>
<text x="16.4" y="269.4">F</text>
<text x="411.4" y="269.4">F</text>
<text x="39" y="290.8">1</text>
<text x="89" y="290.8">2</text>
<text x="139" y="290.8">3</text>
<text x="189" y="290.8">4</text>
<text x="239" y="290.8">5</text>
<text x="289" y="290.8">6</text>
<text x="339" y="290.8">7</text>
<text x="389" y="290.8">8</text>
</g>
<g font-size="2.5">
<text x="231" y="242.9">Dept.</text>
<text x="255" y="242.9">Technical reference</text>
<text x="289" y="242.9">Created by</text>
<text x="350" y="242.9">Approved by</text>
<text x="289" y="252.8">Document type</text>
<text x="350" y="252.8">Document status</text>
<text x="289" y="262.9">Title</text>
<text x="350" y="262.9">DWG No.</text>
<text x="350" y="279.9">Rev.</text>
<text x="360" y="279.9">Date of issue</text>
<text x="396" y="279.9">Sheet</text>
</g>
</svg>
